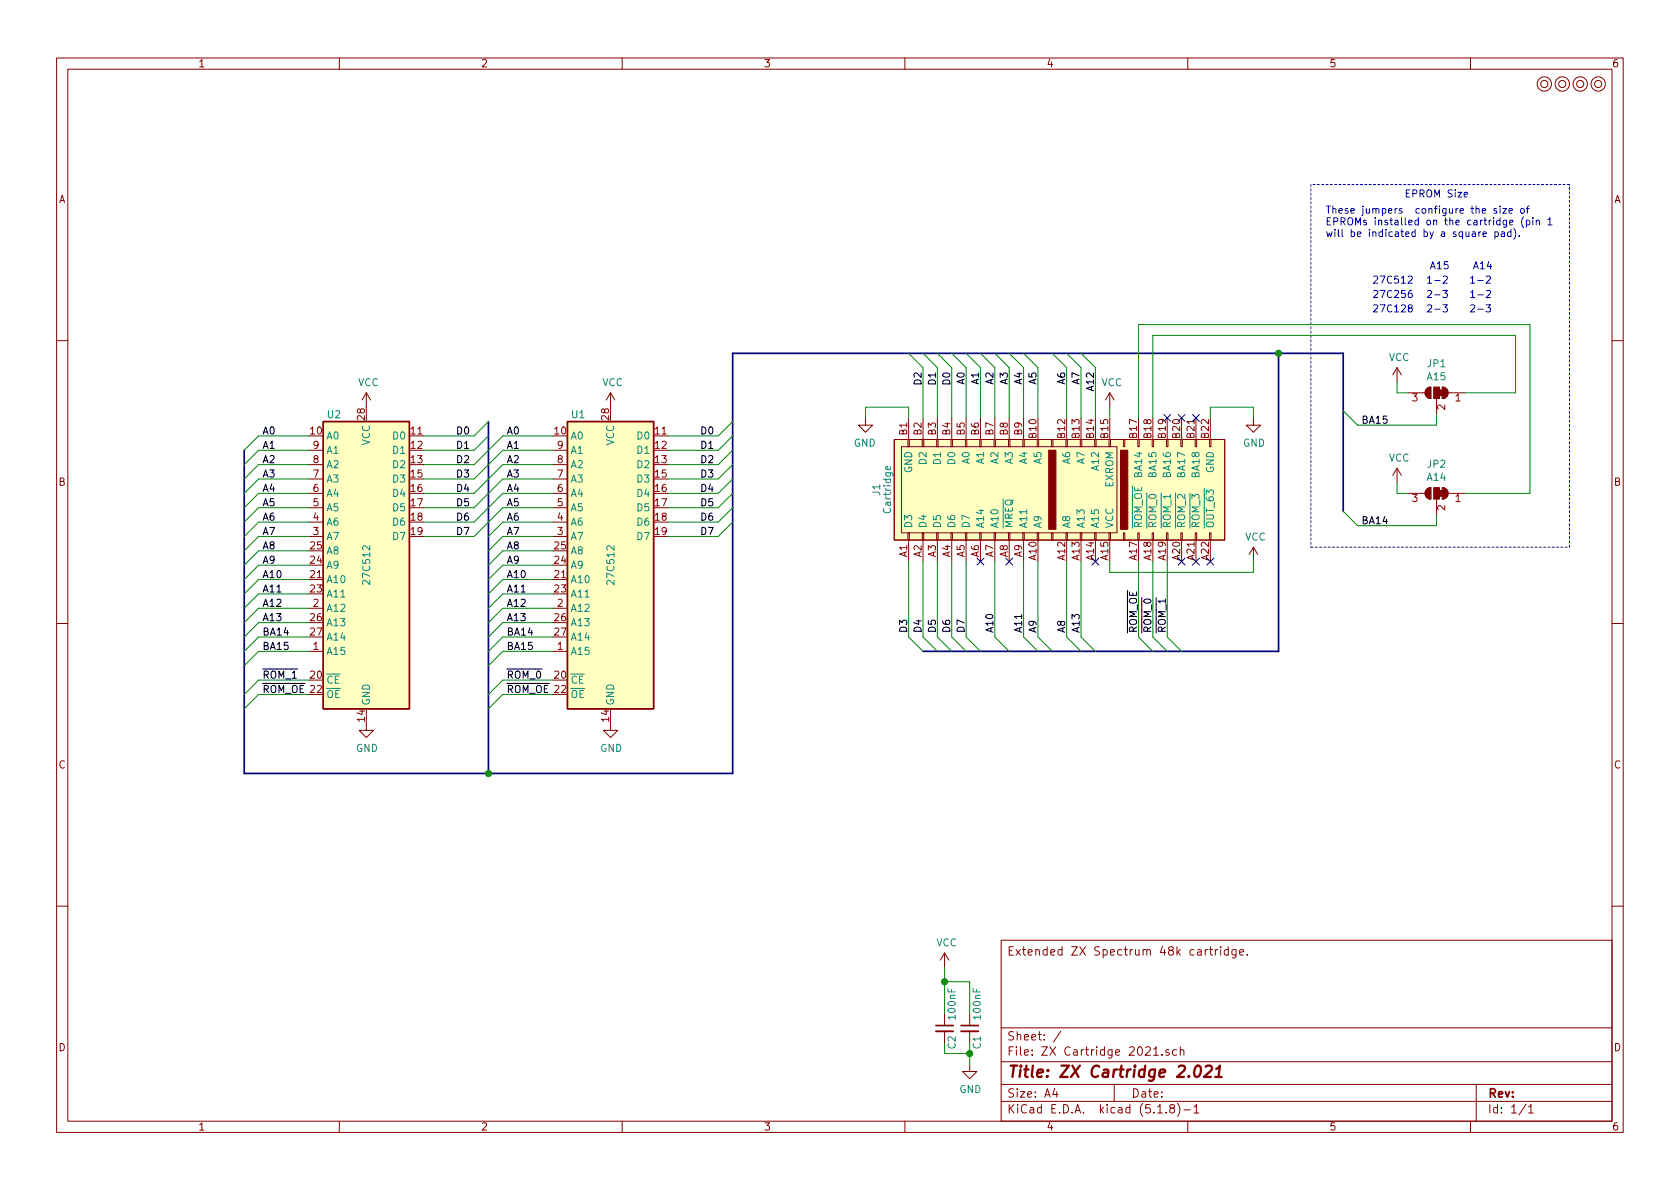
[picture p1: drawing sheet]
<svg xmlns="http://www.w3.org/2000/svg" width="297mm" height="210mm" viewBox="0 0 297 210" stroke-linecap="round" stroke-linejoin="round" font-family="sans-serif">
<g fill="none" stroke="#840000" stroke-width=".18">
<path d="M10 10.3h277v189.9h-277zM12 12.2h273v186.1h-273zM60 10.3v1.9M110 10.3v1.9M160 10.3v1.9M210 10.3v1.9M260 10.3v1.9M10 60.2h2M54.6 79.6h2.5M64.8 69.5l-.8 1.2M64.8 69.5v2.5M64.8 69.5l.7 1.2"/>
<path d="M97.8 79.6h2.5M107.9 69.5l-.7 1.2M107.9 69.5v2.5M107.9 69.5l.8 1.2M153 73.9v1.3h-1.2l1.2 1.2 1.3-1.2h-1.3M158.1 77.7h58.4v17.8h-58.4zM159.4 79h38.1v15.2h-38.1zM160.5 77.7h.3v1.3h-.3zM160.7 73.9v3.8M163.1 77.7h.2v1.3h-.2zM163.2 73.9v3.8M165.6 77.7h.3v1.3h-.3z"/>
<path d="M165.7 73.9v3.8M168.1 77.7h.3v1.3h-.3zM168.3 73.9v3.8M170.7 77.7h.2v1.3h-.2zM170.8 73.9v3.8M173.2 77.7h.3v1.3h-.3zM173.4 73.9v3.8M175.8 77.7h.2v1.3h-.2zM175.9 73.9v3.8M178.3 77.7h.3v1.3h-.3zM178.4 73.9v3.8M180.8 77.7h.3v1.3h-.3z"/>
<path d="M181 73.9v3.8M183.4 77.7h.2v1.3h-.2zM183.5 73.9v3.8M185.9 77.7h.3v1.3h-.3zM188.5 77.7h.2v1.3h-.2zM188.6 73.9v3.8M191 77.7h.3v1.3h-.3zM191.1 73.9v3.8M193.5 77.7h.3v1.3h-.3zM193.7 73.9v3.8M196.1 77.7h.2v1.3h-.2zM196.2 69.5l-.7 1.2"/>
<path d="M196.2 69.5v2.5M196.2 73.9v3.8M196.2 69.5l.8 1.2M198.6 77.7h.3v1.3h-.3zM201.2 77.7h.2v1.3h-.2zM201.3 73.9v3.8M203.7 77.7h.3v1.3h-.3zM203.8 73.9v3.8M206.2 77.7h.3v1.3h-.3zM206.4 73.9v3.8M208.8 77.7h.2v1.3h-.2zM208.9 73.9v3.8"/>
<path d="M211.3 77.7h.3v1.3h-.3zM211.5 73.9v3.8M213.9 77.7h.2v1.3h-.2zM214 73.9v3.8M221.6 73.9v1.3h1.3l-1.3 1.2-1.3-1.2h1.3M247 65l-.7 1.3M247 65v2.6M247 65l.8 1.3M248.9 69.5h3.1M252.2 68.8l.4-.3 .4-.1v2.1a1.03 1.03 0 0 1-.9-.6 1.03 1.03 0 0 1 .1-1.1zM254 70.5v2.8M255 68.4a1.02 1.02 0 0 1 1 1.1 1.02 1.02 0 0 1-1 1z"/>
<path d="M256 69.5h3.1M285 60.2h2M54.6 94.9h2.5M54.6 92.3h2.5M54.6 89.8h2.5M54.6 87.2h2.5M54.6 84.7h2.5M54.6 82.2h2.5M97.8 94.9h2.5M97.8 92.3h2.5M97.8 89.8h2.5M97.8 87.2h2.5"/>
<path d="M97.8 84.7h2.5M97.8 82.2h2.5M160.5 94.2h.3v1.3h-.3zM160.7 95.5v3.8M163.1 94.2h.2v1.3h-.2zM163.2 95.5v3.8M165.6 94.2h.3v1.3h-.3zM165.7 95.5v3.8M168.1 94.2h.3v1.3h-.3zM168.3 95.5v3.8M170.7 94.2h.2v1.3h-.2zM170.8 95.5v3.8"/>
<path d="M173.2 94.2h.3v1.3h-.3zM173.4 95.5v3.8M175.8 94.2h.2v1.3h-.2zM175.9 95.5v3.8M178.3 94.2h.3v1.3h-.3zM178.4 95.5v3.8M180.8 94.2h.3v1.3h-.3zM181 95.5v3.8M183.4 94.2h.2v1.3h-.2zM183.5 95.5v3.8M185.9 94.2h.3v1.3h-.3zM188.5 94.2h.2v1.3h-.2z"/>
<path d="M188.6 95.5v3.8M191 94.2h.3v1.3h-.3zM191.1 95.5v3.8M193.5 94.2h.3v1.3h-.3zM193.7 95.5v3.8M196.1 94.2h.2v1.3h-.2zM196.2 95.5v3.8M198.6 94.2h.3v1.3h-.3zM201.2 94.2h.2v1.3h-.2zM201.3 95.5v3.8M203.7 94.2h.3v1.3h-.3zM203.8 95.5v3.8"/>
<path d="M206.2 94.2h.3v1.3h-.3zM206.4 95.5v3.8M208.8 94.2h.2v1.3h-.2zM208.9 95.5v3.8M211.3 94.2h.3v1.3h-.3zM211.5 95.5v3.8M213.9 94.2h.2v1.3h-.2zM214 95.5v3.8M221.6 96.8l-.7 1.2M221.6 96.8v2.5M221.6 96.8l.8 1.2M247 82.8v2.5"/>
<path d="M247 82.8l-.7 1.3M247 82.8l.8 1.3M248.9 87.2h3.1M252.2 86.6l.4-.3 .4-.1v2.1a1.03 1.03 0 0 1-.9-.6 1.03 1.03 0 0 1 .1-1.1zM254 88.3v2.8M255 86.2a1.02 1.02 0 0 1 1 1 1.02 1.02 0 0 1-1 1.1zM256 87.2h3.1M10 110.3h2M54.6 115.2h2.5M54.6 107.6h2.5M97.8 115.2h2.5M97.8 107.6h2.5"/>
<path d="M285 110.3h2M64.8 127.9v1.3h1.2l-1.2 1.2-1.3-1.2h1.3M107.9 127.9v1.3h1.3l-1.3 1.2-1.2-1.2h1.2M10 160.2h2M167 168.5v2.6M167 179.3v2.1M167 168.5l-.8 1.3M167 168.5l.8 1.3M171.4 179.3v2.1M177 166.3h108v32h-108zM213.5 167.9l-.4 .3M213.8 167.9h.6"/>
<path d="M214 167.4v1.3l.4 .2M214.9 167.9v1M215.3 167.9l-.4 .3M215.8 167.4v.2M215.8 167.9v1M217.2 168l-.5-.1-.2 .3v.6l.2 .1 .5-.1M217.2 167.4v1.5M218.5 167.9v1.2l-.3 .3-.3-.1M218.5 168l-.4-.1-.3 .3 .1 .6 .2 .1 .4-.1M219.2 168.4l.7-.1-.1-.3-.4-.1-.2 .2 .1 .7h.5M220.5 168.8v.1M285 160.2h2"/>
<path d="M60 198.3v1.9M110 198.3v1.9M160 198.3v1.9M167 182.4v2M171.4 188.2v1.3h1.3l-1.3 1.2-1.2-1.2h1.2M171.4 182.4v2M177 194.8h108M177 191.8h108M177 187.8h108M177 181.8h108M186.5 192.5l-.4 1h1M186.8 193v1"/>
<path d="M187.6 182.3l-1.3 2M197 191.8v3M204 185.5l.4-.4v1.5M204 186.6h.8M204.7 196.8h.8M205.5 186.5v.1M206.2 196.7v.1M206.7 185.7l-.4-.1-.2 .2 .1 .2 .5 .2v.3h-.6M207.1 196l-.3-.3 .2-.3a.48 .48 0 0 1 .6 .1l-.1 .4a.52 .52 0 0 0-.6 .2 .52 .52 0 0 0 .1 .6l.4 .1 .2-.1 .1-.4-.3-.3M208.1 185.7l-.5-.1-.3 .3 .1 .6 .2 .1 .5-.1M208.2 195.1a1.71 1.71 0 0 1 0 2.3M208.7 185.7l.2-.1 .3 .1 .1 .9"/>
<path d="M208.7 185.1v1.5M209.3 196.3h1.2M210 198.3v1.9M211.1 195.8l.4-.5v1.5M211.1 196.8h.9M260 198.3v1.9M261 191.8v6.5M269.8 195.2l-1.2 2M270.3 195.8l.4-.5v1.5M270.3 196.8h.8"/>
<circle cx="273" cy="14.9" r=".63"/>
<circle cx="273.1" cy="14.9" r="1.27"/>
<circle cx="276.2" cy="14.9" r=".63"/>
<circle cx="276.2" cy="14.9" r="1.27"/>
<circle cx="279.4" cy="14.9" r=".63"/>
<circle cx="279.4" cy="14.9" r="1.27"/>
<circle cx="282.6" cy="14.9" r=".63"/>
<circle cx="282.6" cy="14.9" r="1.27"/>
</g>
<path d="M211.5 188.6a.45 .45 0 0 1 .4-.2 .45 .45 0 0 1 .4 .4 1.15 1.15 0 0 1-.8 1.6l-.2-.1a1.5 1.5 0 0 1 .2-1.7zM213.2 188.6l.3-.2h.5l.2 .2 .1 .4-.2 .3-1.2 1.1h1.2M214.9 190.4h1.1M215 189l.7-.6-.3 2" fill="none" stroke="#840000" stroke-width=".41"/>
<g fill="#840000" stroke="#840000" stroke-width=".18">
<path d="M255 68.4a1.02 1.02 0 0 1 1 1.1 1.02 1.02 0 0 1-1 1z"/>
<path d="M252.2 68.8l.4-.3 .4-.1v2.1a1.03 1.03 0 0 1-.9-.6 1.03 1.03 0 0 1 .1-1.1z"/>
<path d="M254.5 69h.5v1h-.5z"/>
<path d="M253.5 68.4h1v2.1h-1z"/>
<path d="M185.4 79.6h1.3v14h-1.3z"/>
<path d="M198.1 79.6h1.3v14h-1.3z"/>
<path d="M255 86.2a1.02 1.02 0 0 1 1 1 1.02 1.02 0 0 1-1 1.1z"/>
<path d="M252.2 86.6l.4-.3 .4-.1v2.1a1.03 1.03 0 0 1-.9-.6 1.03 1.03 0 0 1 .1-1.1z"/>
<path d="M254.5 86.7h.5v1.1h-.5z"/>
<path d="M253.5 86.2h1v2.1h-1z"/>
</g>
<path d="M165.5 182.4h3M169.9 182.4h3.1" fill="none" stroke="#840000" stroke-width=".33"/>
<path d="M165.5 181.4h3M169.9 181.4h3.1" fill="none" stroke="#840000" stroke-width=".3"/>
<g fill="#ffffc2" stroke="#ffffc2" stroke-width=".18">
<path d="M57.1 74.5h15.3v50.8h-15.3z"/>
<path d="M100.3 74.5h15.3v50.8h-15.3z"/>
<path d="M158.1 77.7h58.4v17.8h-58.4z"/>
</g>
<path d="M57.1 74.5h15.3v50.8h-15.3zM100.3 74.5h15.3v50.8h-15.3z" fill="none" stroke="#840000" stroke-width=".25"/>
<path d="M157.4 82.5l.1 .4-.2 .2-.6-.1v-.5h.2l.1 .6" fill="none" stroke="#008484" stroke-width=".18"/>
<path d="M231.8 32.6v64.2M277.5 32.6h-45.7M231.8 96.8h45.7M277.5 96.8v-64.2" fill="none" stroke="#0000c2" stroke-width=".18" stroke-dasharray=".4 .4"/>
<path d="M43.2 79.6v57.2h86.3v-74.3h108v27.9M86.4 74.5v62.3M226.1 62.5v52.7h-62.9" fill="none" stroke="#000084" stroke-width=".3"/>
<g fill="none" stroke="#008400" stroke-width=".18">
<path d="M54.6 77.1h-8.9l-2.5 2.5M54.6 79.6h-8.9l-2.5 2.6M86.4 74.5l-2.6 2.6h-8.9M86.4 77.1l-2.6 2.5h-8.9M97.8 77.1h-8.9l-5.1 5.1h-8.9M97.8 79.6h-8.9l-5.1 5.1h-8.9M129.5 74.5l-2.5 2.6h-8.9M129.5 79.6l-2.5 2.6h-8.9M129.5 77.1l-2.5 2.5h-8.9M153 73.9v-1.9h7.7v1.9M160.7 62.5l2.5 2.5v8.9M163.2 62.5l2.5 2.5v8.9"/>
<path d="M165.7 62.5l2.6 2.5v8.9M168.3 62.5l2.5 2.5v8.9M170.8 62.5l2.6 2.5v8.9M173.4 62.5l2.5 2.5v8.9M175.9 62.5l2.5 2.5v8.9M178.4 62.5l2.6 2.5v8.9M181 62.5l2.5 2.5v8.9M186.1 62.5l2.5 2.5v8.9M188.6 62.5l2.5 2.5v8.9M191.1 62.5l2.6 2.5v8.9M196.2 72v1.9M201.3 73.9v-16.5h69.2v29.8h-11.4"/>
<path d="M214 73.9v-1.9h7.6v1.9M237.5 72.6l2.5 2.6h14v-1.9M247 67.6v1.9h1.9M259.1 69.5h8.9v-10.2h-64.2v14.6M54.6 82.2h-8.9l-2.5 2.5M54.6 84.7h-8.9l-2.5 2.5M54.6 87.2h-8.9l-2.5 2.6M54.6 89.8h-8.9l-2.5 2.5M54.6 92.3h-8.9l-2.5 2.6M54.6 94.9h-8.9l-2.5 2.5M54.6 99.9h-8.9l-2.5 2.6M54.6 97.4h-8.9l-2.5 2.5"/>
<path d="M97.8 82.2h-8.9l-5.1 5h-8.9M97.8 84.7h-8.9l-5.1 5.1h-8.9M97.8 87.2h-8.9l-5.1 5.1h-8.9M97.8 89.8h-8.9l-5.1 5.1h-8.9M97.8 92.3h-8.9l-2.5 2.6M97.8 94.9h-8.9l-2.5 2.5M97.8 99.9h-8.9l-2.5 2.6M97.8 97.4h-8.9l-2.5 2.5M129.5 82.2l-2.5 2.5h-8.9M129.5 84.7l-2.5 2.5h-8.9M129.5 87.2l-2.5 2.6h-8.9M129.5 89.8l-2.5 2.5h-8.9"/>
<path d="M129.5 92.3l-2.5 2.6h-8.9M160.7 99.3v13.3l2.5 2.6M163.2 99.3v13.3l2.5 2.6M165.7 99.3v13.3l2.6 2.6M168.3 99.3v13.3l2.5 2.6M170.8 99.3v13.3l2.6 2.6M175.9 99.3v13.3l2.5 2.6M181 99.3v13.3l2.5 2.6M183.5 99.3v13.3l2.6 2.6M188.6 99.3v13.3l2.5 2.6M191.1 99.3v13.3l2.6 2.6M196.2 99.3v1.9h25.4v-1.9"/>
<path d="M201.3 99.3v13.3l2.5 2.6M203.8 99.3v13.3l2.6 2.6M206.4 99.3v13.3l2.5 2.6M237.5 90.4l2.5 2.6h14v-1.9M247 85.3v1.9h1.9M54.6 115.2h-8.9l-2.5 2.5M54.6 112.6h-8.9l-2.5 2.6M54.6 110.1h-8.9l-2.5 2.5M54.6 107.6h-8.9l-2.5 2.5M54.6 105h-8.9l-2.5 2.6M54.6 102.5h-8.9l-2.5 2.5M97.8 115.2h-8.9l-2.5 2.5"/>
<path d="M97.8 112.6h-8.9l-2.5 2.6M97.8 110.1h-8.9l-2.5 2.5M97.8 107.6h-8.9l-2.5 2.5M97.8 105h-8.9l-2.5 2.6M97.8 102.5h-8.9l-2.5 2.5M54.6 120.3h-8.9l-2.5 2.5M54.6 122.8h-8.9l-2.5 2.5M97.8 120.3h-8.9l-2.5 2.5M97.8 122.8h-8.9l-2.5 2.5M167 173.6h4.4v5.7M167 171.1v8.2M167 184.4v1.9h4.4"/>
<path d="M171.4 184.4v3.8"/>
</g>
<g fill="none" stroke="#0000c2" stroke-width=".18">
<path d="M258.9 34.4l.6-.1-.1-.2-.3-.1-.2 .2v.6h.5M264.6 36.9h-.3l-.2 .2 .1 .1 .4 .2v.3h-.5M265.2 36.4v.2M265.2 36.9v.8M265.7 36.9h.7l-.7 .8h.7M266.8 37.3l.6-.1-.1-.3h-.3l-.2 .2 .1 .6h.4M266.9 39.3l.6-.1v-.2l-.4-.1-.2 .2 .1 .6h.5M269 36.9h.3l.2 .2-.1 .6h-.3l-.2-.1zM269.4 38.3a1.47 1.47 0 0 0 0 2M269.9 39l.3-.1 .3 .3-.1 .5h-.5M269.9 36.9h.5M269.9 38.9v1.3"/>
<path d="M270.4 36.4l-.3 .2v1.1M271 38.5v.1M271 38.9v.9M271.6 39.1l.2-.2 .3 .1 .1 .8M271.6 38.9v.9M273.7 38.9l.3-.4v1.3M273.7 39.8h.7M249 48.9l.5-.1 .2 .4v.2l-.8 .7h.8M249.2 54.5l-.2-.2v-.3l.5-.1 .2 .1v.3l-.6 .2-.1 .2v.2l.2 .3h.3l.2-.3v-.3l-.2-.1M249.6 51.4h-.4a.87 .87 0 0 0 0 1.2l.5-.1v-.5l-.5-.2-.2 .3M255.1 51.4h.8l-.4 .4 .4 .2v.5l-.2 .1-.6-.1M255.1 53.9h.8l-.4 .5 .4 .1v.5l-.2 .2-.6-.2"/>
<path d="M255.2 48.9l.5-.1 .2 .4v.2l-.8 .7h.8M261.8 41l-.3 .2M262.2 41.4l.6-.1-.1-.3h-.3l-.2 .2 .1 .6h.4M262.7 53.9h.8l-.4 .5 .4 .1v.5l-.2 .2-.6-.2M262.8 51.5l.5-.1 .2 .3v.2l-.8 .7h.8M262.8 48.9l.5-.1 .2 .4v.2l-.8 .7h.8M264.3 41h.4l.2 .2-.1 .6h-.5M264.3 41v1.3M265.5 41h.4l.1 .8M266 41.3h-.4l-.2 .2 .1 .3h.5M267.2 41h-.4l-.3 .2 .2 .6h.5M267.2 40.6v1.2"/>
<path d="M267.6 40.4a1.47 1.47 0 0 1 0 1.9M268.6 41.7v.1"/>
</g>
<g fill="#008400" stroke="#008400" stroke-width=".25">
<circle cx="226.1" cy="62.5" r=".51"/>
<circle cx="86.4" cy="136.8" r=".51"/>
<circle cx="171.4" cy="186.3" r=".51"/>
<circle cx="167" cy="173.6" r=".51"/>
</g>
<g fill="none" stroke="#000084" stroke-width=".18">
<path d="M205.8 73.3l1.2 1.2M207 73.3l-1.2 1.2M208.3 73.3l1.2 1.2M209.5 73.3l-1.2 1.2M210.8 73.3l1.3 1.2M212.1 73.3l-1.3 1.2M172.7 98.7l1.3 1.2M174 98.7l-1.3 1.2M177.8 98.7l1.2 1.2M179 98.7l-1.2 1.2M193.1 98.7l1.2 1.2M194.3 98.7l-1.2 1.2"/>
<path d="M208.3 98.7l1.2 1.2M209.5 98.7l-1.2 1.2M210.8 98.7l1.3 1.2M212.1 98.7l-1.3 1.2M213.4 98.7l1.2 1.2M214.6 98.7l-1.2 1.2"/>
</g>
<text font-size="2.8" fill="#840000" x="178" y="190.5">Title: ZX Cartridge 2.021</text>
<g font-size="2.1" fill="#840000">
<text x="178" y="169">Extended ZX Spectrum 48k cartridge.</text>
<text x="178" y="184">Sheet: /</text>
<text x="178" y="186.7">File: ZX Cartridge 2021.sch</text>
<text x="178" y="196.9">KiCad E.D.A. kicad (5.1.8)-1</text>
<text x="178" y="194.1">Size: A4</text>
<text x="200" y="194.1">Date:</text>
<text x="263" y="194.1">Rev:</text>
<text x="263" y="196.9">Id: 1/1</text>
</g>
<g font-size="1.8" fill="#840000">
<text x="35" y="11.9">1</text>
<text x="85" y="11.9">2</text>
<text x="135" y="11.9">3</text>
<text x="185" y="11.9">4</text>
<text x="235" y="11.9">5</text>
<text x="285" y="11.9">6</text>
<text x="10.4" y="35.9">A</text>
<text x="285.4" y="35.9">A</text>
<text x="249.7" y="71">3</text>
<text x="257.3" y="71">1</text>
<text x="54.9" y="76.8">10</text>
<text x="64.5" y="74.2" transform="rotate(-90 64.5 74.2)">28</text>
<text x="72.7" y="76.8">11</text>
<text x="98.1" y="76.8">10</text>
<text x="107.7" y="74.2" transform="rotate(-90 107.7 74.2)">28</text>
<text x="115.9" y="76.8">11</text>
<text x="160.4" y="76.9" transform="rotate(-90 160.4 76.9)">B1</text>
<text x="162.9" y="76.9" transform="rotate(-90 162.9 76.9)">B2</text>
<text x="165.5" y="76.9" transform="rotate(-90 165.5 76.9)">B3</text>
<text x="168" y="76.9" transform="rotate(-90 168 76.9)">B4</text>
<text x="170.6" y="76.9" transform="rotate(-90 170.6 76.9)">B5</text>
<text x="173.1" y="76.9" transform="rotate(-90 173.1 76.9)">B6</text>
<text x="175.6" y="76.9" transform="rotate(-90 175.6 76.9)">B7</text>
<text x="178.2" y="76.9" transform="rotate(-90 178.2 76.9)">B8</text>
<text x="180.7" y="76.9" transform="rotate(-90 180.7 76.9)">B9</text>
<text x="183.3" y="77.4" transform="rotate(-90 183.3 77.4)">B10</text>
<text x="188.3" y="77.4" transform="rotate(-90 188.3 77.4)">B12</text>
<text x="190.9" y="77.4" transform="rotate(-90 190.9 77.4)">B13</text>
<text x="193.4" y="77.4" transform="rotate(-90 193.4 77.4)">B14</text>
<text x="196" y="77.4" transform="rotate(-90 196 77.4)">B15</text>
<text x="201" y="77.4" transform="rotate(-90 201 77.4)">B17</text>
<text x="203.6" y="77.4" transform="rotate(-90 203.6 77.4)">B18</text>
<text x="206.1" y="77.4" transform="rotate(-90 206.1 77.4)">B19</text>
<text x="208.7" y="77.4" transform="rotate(-90 208.7 77.4)">B20</text>
<text x="211.2" y="77.4" transform="rotate(-90 211.2 77.4)">B21</text>
<text x="213.7" y="77.4" transform="rotate(-90 213.7 77.4)">B22</text>
<text x="255.5" y="72.5" transform="rotate(-90 255.5 72.5)">2</text>
<text x="55.4" y="81.9">8</text>
<text x="55.4" y="79.4">9</text>
<text x="72.7" y="79.4">12</text>
<text x="72.7" y="81.9">13</text>
<text x="98.6" y="81.9">8</text>
<text x="98.6" y="79.4">9</text>
<text x="115.9" y="79.4">12</text>
<text x="115.9" y="81.9">13</text>
<text x="10.4" y="85.9">B</text>
<text x="55.4" y="89.5">5</text>
<text x="55.4" y="87">6</text>
<text x="55.4" y="84.4">7</text>
<text x="72.7" y="84.4">15</text>
<text x="72.7" y="87">16</text>
<text x="72.7" y="89.5">17</text>
<text x="98.6" y="89.5">5</text>
<text x="98.6" y="87">6</text>
<text x="98.6" y="84.4">7</text>
<text x="115.9" y="84.4">15</text>
<text x="115.9" y="87">16</text>
<text x="115.9" y="89.5">17</text>
<text x="249.7" y="88.8">3</text>
<text x="257.3" y="88.8">1</text>
<text x="285.4" y="85.9">B</text>
<text x="55.4" y="94.6">3</text>
<text x="55.4" y="92.1">4</text>
<text x="72.7" y="92.1">18</text>
<text x="72.7" y="94.6">19</text>
<text x="98.6" y="94.6">3</text>
<text x="98.6" y="92.1">4</text>
<text x="115.9" y="92.1">18</text>
<text x="115.9" y="94.6">19</text>
<text x="255.5" y="90.3" transform="rotate(-90 255.5 90.3)">2</text>
<text x="54.9" y="99.7">24</text>
<text x="54.9" y="97.1">25</text>
<text x="98.1" y="99.7">24</text>
<text x="98.1" y="97.1">25</text>
<text x="160.4" y="98.5" transform="rotate(-90 160.4 98.5)">A1</text>
<text x="162.9" y="98.5" transform="rotate(-90 162.9 98.5)">A2</text>
<text x="165.5" y="98.5" transform="rotate(-90 165.5 98.5)">A3</text>
<text x="168" y="98.5" transform="rotate(-90 168 98.5)">A4</text>
<text x="170.6" y="98.5" transform="rotate(-90 170.6 98.5)">A5</text>
<text x="173.1" y="98.5" transform="rotate(-90 173.1 98.5)">A6</text>
<text x="175.6" y="98.5" transform="rotate(-90 175.6 98.5)">A7</text>
<text x="178.2" y="98.5" transform="rotate(-90 178.2 98.5)">A8</text>
<text x="180.7" y="98.5" transform="rotate(-90 180.7 98.5)">A9</text>
<text x="183.3" y="99" transform="rotate(-90 183.3 99)">A10</text>
<text x="188.3" y="99" transform="rotate(-90 188.3 99)">A12</text>
<text x="190.9" y="99" transform="rotate(-90 190.9 99)">A13</text>
<text x="193.4" y="99" transform="rotate(-90 193.4 99)">A14</text>
<text x="196" y="99" transform="rotate(-90 196 99)">A15</text>
<text x="201" y="99" transform="rotate(-90 201 99)">A17</text>
<text x="203.6" y="99" transform="rotate(-90 203.6 99)">A18</text>
<text x="206.1" y="99" transform="rotate(-90 206.1 99)">A19</text>
<text x="208.7" y="99" transform="rotate(-90 208.7 99)">A20</text>
<text x="211.2" y="99" transform="rotate(-90 211.2 99)">A21</text>
<text x="213.7" y="99" transform="rotate(-90 213.7 99)">A22</text>
<text x="54.9" y="102.2">21</text>
<text x="54.9" y="104.8">23</text>
<text x="55.4" y="107.3">2</text>
<text x="98.1" y="102.2">21</text>
<text x="98.1" y="104.8">23</text>
<text x="98.6" y="107.3">2</text>
<text x="54.9" y="109.8">26</text>
<text x="54.9" y="112.4">27</text>
<text x="98.1" y="109.8">26</text>
<text x="98.1" y="112.4">27</text>
<text x="55.4" y="114.9">1</text>
<text x="98.6" y="114.9">1</text>
<text x="54.9" y="120">20</text>
<text x="98.1" y="120">20</text>
<text x="64.5" y="127.6" transform="rotate(-90 64.5 127.6)">14</text>
<text x="107.7" y="127.6" transform="rotate(-90 107.7 127.6)">14</text>
<text x="10.4" y="135.9">C</text>
<text x="285.4" y="135.9">C</text>
<text x="10.4" y="185.9">D</text>
<text x="285.4" y="185.9">D</text>
<text x="35" y="199.9">1</text>
<text x="85" y="199.9">2</text>
<text x="135" y="199.9">3</text>
<text x="185" y="199.9">4</text>
<text x="235" y="199.9">5</text>
<text x="285" y="199.9">6</text>
</g>
<g font-size="1.8" fill="#0000c2">
<text x="248.3" y="34.9">EPROM Size</text>
<text x="234.3" y="37.8">These jumpers configure the size of</text>
<text x="234.3" y="39.8">EPROMs installed on the cartridge (pin 1</text>
<text x="234.3" y="41.9">will be indicated by a square pad).</text>
<text x="252.7" y="47.6">A15</text>
<text x="260.3" y="47.6">A14</text>
<text x="242.6" y="52.7">27C256</text>
<text x="242.6" y="50.2">27C512</text>
<text x="252.1" y="50.2">1-2</text>
<text x="252.1" y="52.7">2-3</text>
<text x="259.7" y="52.7">1-2</text>
<text x="259.7" y="50.2">1-2</text>
<text x="242.6" y="55.2">27C128</text>
<text x="252.1" y="55.2">2-3</text>
<text x="259.7" y="55.2">2-3</text>
</g>
<g font-size="1.8" fill="#008484">
<text x="245.5" y="63.8">VCC</text>
<text x="252.4" y="64.9">JP1</text>
<text x="63.3" y="68.3">VCC</text>
<text x="106.5" y="68.3">VCC</text>
<text x="194.7" y="68.3">VCC</text>
<text x="252.4" y="67.3">A15</text>
<text x="57.7" y="77.7">A0</text>
<text x="57.9" y="74">U2</text>
<text x="69.6" y="77.7">D0</text>
<text x="100.8" y="77.7">A0</text>
<text x="101.1" y="74">U1</text>
<text x="112.8" y="77.7">D0</text>
<text x="57.7" y="82.8">A2</text>
<text x="57.7" y="80.3">A1</text>
<text x="65.4" y="78.8" transform="rotate(-90 65.4 78.8)">VCC</text>
<text x="69.6" y="80.3">D1</text>
<text x="69.6" y="82.8">D2</text>
<text x="100.8" y="82.8">A2</text>
<text x="100.8" y="80.3">A1</text>
<text x="108.6" y="78.8" transform="rotate(-90 108.6 78.8)">VCC</text>
<text x="112.8" y="80.3">D1</text>
<text x="112.8" y="82.8">D2</text>
<text x="151" y="79">GND</text>
<text x="161.3" y="83.7" transform="rotate(-90 161.3 83.7)">GND</text>
<text x="163.8" y="82" transform="rotate(-90 163.8 82)">D2</text>
<text x="166.4" y="82" transform="rotate(-90 166.4 82)">D1</text>
<text x="168.9" y="82" transform="rotate(-90 168.9 82)">D0</text>
<text x="171.4" y="82" transform="rotate(-90 171.4 82)">A0</text>
<text x="174" y="82" transform="rotate(-90 174 82)">A1</text>
<text x="176.5" y="82" transform="rotate(-90 176.5 82)">A2</text>
<text x="179.1" y="82" transform="rotate(-90 179.1 82)">A3</text>
<text x="181.6" y="82" transform="rotate(-90 181.6 82)">A4</text>
<text x="184.1" y="82" transform="rotate(-90 184.1 82)">A5</text>
<text x="189.2" y="82" transform="rotate(-90 189.2 82)">A6</text>
<text x="191.8" y="82" transform="rotate(-90 191.8 82)">A7</text>
<text x="194.3" y="83" transform="rotate(-90 194.3 83)">A12</text>
<text x="214.6" y="83.7" transform="rotate(-90 214.6 83.7)">GND</text>
<text x="219.8" y="79">GND</text>
<text x="245.5" y="81.6">VCC</text>
<text x="252.4" y="82.7">JP2</text>
<text x="57.7" y="87.9">A4</text>
<text x="57.7" y="85.3">A3</text>
<text x="69.6" y="85.3">D3</text>
<text x="69.6" y="87.9">D4</text>
<text x="100.8" y="87.9">A4</text>
<text x="100.8" y="85.3">A3</text>
<text x="112.8" y="85.3">D3</text>
<text x="112.8" y="87.9">D4</text>
<text x="155.6" y="87.6" transform="rotate(-90 155.6 87.6)">J1</text>
<text x="196.8" y="86.2" transform="rotate(-90 196.8 86.2)">EXROM</text>
<text x="201.9" y="84.2" transform="rotate(-90 201.9 84.2)">BA14</text>
<text x="204.5" y="84.2" transform="rotate(-90 204.5 84.2)">BA15</text>
<text x="207" y="84.2" transform="rotate(-90 207 84.2)">BA16</text>
<text x="209.5" y="84.2" transform="rotate(-90 209.5 84.2)">BA17</text>
<text x="212.1" y="84.2" transform="rotate(-90 212.1 84.2)">BA18</text>
<text x="252.4" y="85">A14</text>
<text x="57.7" y="95.5">A7</text>
<text x="57.7" y="93">A6</text>
<text x="57.7" y="90.4">A5</text>
<text x="69.6" y="90.4">D5</text>
<text x="69.6" y="93">D6</text>
<text x="69.6" y="95.5">D7</text>
<text x="100.8" y="95.5">A7</text>
<text x="100.8" y="93">A6</text>
<text x="100.8" y="90.4">A5</text>
<text x="112.8" y="90.4">D5</text>
<text x="112.8" y="93">D6</text>
<text x="112.8" y="95.5">D7</text>
<text x="157.5" y="90.5" transform="rotate(-90 157.5 90.5)">Cartridge</text>
<text x="161.3" y="93.5" transform="rotate(-90 161.3 93.5)">D3</text>
<text x="163.8" y="93.5" transform="rotate(-90 163.8 93.5)">D4</text>
<text x="166.4" y="93.5" transform="rotate(-90 166.4 93.5)">D5</text>
<text x="168.9" y="93.5" transform="rotate(-90 168.9 93.5)">D6</text>
<text x="171.4" y="93.5" transform="rotate(-90 171.4 93.5)">D7</text>
<text x="174" y="93.5" transform="rotate(-90 174 93.5)">A14</text>
<text x="176.5" y="93.5" transform="rotate(-90 176.5 93.5)">A10</text>
<text x="179.1" y="93.5" transform="rotate(-90 179.1 93.5)">MREQ</text>
<text x="181.6" y="93.5" transform="rotate(-90 181.6 93.5)">A11</text>
<text x="184.1" y="93.5" transform="rotate(-90 184.1 93.5)">A9</text>
<text x="189.2" y="93.5" transform="rotate(-90 189.2 93.5)">A8</text>
<text x="191.8" y="93.5" transform="rotate(-90 191.8 93.5)">A13</text>
<text x="194.3" y="93.5" transform="rotate(-90 194.3 93.5)">A15</text>
<text x="196.8" y="93.5" transform="rotate(-90 196.8 93.5)">VCC</text>
<text x="201.9" y="93.5" transform="rotate(-90 201.9 93.5)">ROM_OE</text>
<text x="204.5" y="93.5" transform="rotate(-90 204.5 93.5)">ROM_0</text>
<text x="207" y="93.5" transform="rotate(-90 207 93.5)">ROM_1</text>
<text x="209.5" y="93.5" transform="rotate(-90 209.5 93.5)">ROM_2</text>
<text x="212.1" y="93.5" transform="rotate(-90 212.1 93.5)">ROM_3</text>
<text x="214.6" y="93.5" transform="rotate(-90 214.6 93.5)">OUT_63</text>
<text x="220.1" y="95.6">VCC</text>
<text x="57.7" y="100.6">A9</text>
<text x="57.7" y="98">A8</text>
<text x="100.8" y="100.6">A9</text>
<text x="100.8" y="98">A8</text>
<text x="57.7" y="103.1">A10</text>
<text x="57.7" y="105.7">A11</text>
<text x="65.5" y="103" transform="rotate(-90 65.5 103)">27C512</text>
<text x="100.8" y="103.1">A10</text>
<text x="100.8" y="105.7">A11</text>
<text x="108.6" y="103" transform="rotate(-90 108.6 103)">27C512</text>
<text x="57.7" y="108.2">A12</text>
<text x="57.7" y="110.7">A13</text>
<text x="57.7" y="113.3">A14</text>
<text x="100.8" y="108.2">A12</text>
<text x="100.8" y="110.7">A13</text>
<text x="100.8" y="113.3">A14</text>
<text x="57.7" y="115.8">A15</text>
<text x="100.8" y="115.8">A15</text>
<text x="57.7" y="120.9">CE</text>
<text x="57.7" y="123.4">OE</text>
<text x="65.4" y="124.8" transform="rotate(-90 65.4 124.8)">GND</text>
<text x="100.8" y="120.9">CE</text>
<text x="100.8" y="123.4">OE</text>
<text x="108.6" y="124.8" transform="rotate(-90 108.6 124.8)">GND</text>
<text x="62.9" y="133">GND</text>
<text x="106.1" y="133">GND</text>
<text x="165.5" y="167.4">VCC</text>
<text x="169" y="185.5" transform="rotate(-90 169 185.5)">C2</text>
<text x="169" y="180.1" transform="rotate(-90 169 180.1)">100nF</text>
<text x="173.4" y="185.5" transform="rotate(-90 173.4 185.5)">C1</text>
<text x="173.4" y="180.1" transform="rotate(-90 173.4 180.1)">100nF</text>
<text x="169.6" y="193.3">GND</text>
</g>
<g font-size="1.8">
<text x="162.9" y="67.9" transform="rotate(-90 162.9 67.9)">D2</text>
<text x="165.5" y="67.9" transform="rotate(-90 165.5 67.9)">D1</text>
<text x="168" y="67.9" transform="rotate(-90 168 67.9)">D0</text>
<text x="170.6" y="67.9" transform="rotate(-90 170.6 67.9)">A0</text>
<text x="173.1" y="67.9" transform="rotate(-90 173.1 67.9)">A1</text>
<text x="175.6" y="67.9" transform="rotate(-90 175.6 67.9)">A2</text>
<text x="178.2" y="67.9" transform="rotate(-90 178.2 67.9)">A3</text>
<text x="180.7" y="67.9" transform="rotate(-90 180.7 67.9)">A4</text>
<text x="183.3" y="67.9" transform="rotate(-90 183.3 67.9)">A5</text>
<text x="188.3" y="67.9" transform="rotate(-90 188.3 67.9)">A6</text>
<text x="190.9" y="67.9" transform="rotate(-90 190.9 67.9)">A7</text>
<text x="193.4" y="68.9" transform="rotate(-90 193.4 68.9)">A12</text>
<text x="46.4" y="76.8">A0</text>
<text x="80.9" y="76.8">D0</text>
<text x="89.5" y="76.8">A0</text>
<text x="124.1" y="76.8">D0</text>
<text x="240.7" y="74.9">BA15</text>
<text x="46.4" y="79.4">A1</text>
<text x="46.4" y="81.9">A2</text>
<text x="80.9" y="79.4">D1</text>
<text x="80.9" y="81.9">D2</text>
<text x="89.5" y="81.9">A2</text>
<text x="89.5" y="79.4">A1</text>
<text x="124.1" y="81.9">D2</text>
<text x="124.1" y="79.4">D1</text>
<text x="46.4" y="84.4">A3</text>
<text x="46.4" y="87">A4</text>
<text x="46.4" y="89.5">A5</text>
<text x="80.9" y="84.4">D3</text>
<text x="80.9" y="87">D4</text>
<text x="80.9" y="89.5">D5</text>
<text x="89.5" y="84.4">A3</text>
<text x="89.5" y="87">A4</text>
<text x="89.5" y="89.5">A5</text>
<text x="124.1" y="89.5">D5</text>
<text x="124.1" y="87">D4</text>
<text x="124.1" y="84.4">D3</text>
<text x="46.4" y="92.1">A6</text>
<text x="46.4" y="94.6">A7</text>
<text x="80.9" y="92.1">D6</text>
<text x="80.9" y="94.6">D7</text>
<text x="89.5" y="92.1">A6</text>
<text x="89.5" y="94.6">A7</text>
<text x="124.1" y="94.6">D7</text>
<text x="124.1" y="92.1">D6</text>
<text x="240.7" y="92.7">BA14</text>
<text x="46.4" y="97.1">A8</text>
<text x="46.4" y="99.7">A9</text>
<text x="89.5" y="97.1">A8</text>
<text x="89.5" y="99.7">A9</text>
<text x="46.4" y="102.2">A10</text>
<text x="46.4" y="104.8">A11</text>
<text x="46.4" y="107.3">A12</text>
<text x="89.5" y="102.2">A10</text>
<text x="89.5" y="104.8">A11</text>
<text x="89.5" y="107.3">A12</text>
<text x="46.4" y="112.4">BA14</text>
<text x="46.4" y="109.8">A13</text>
<text x="89.5" y="112.4">BA14</text>
<text x="89.5" y="109.8">A13</text>
<text x="160.4" y="112" transform="rotate(-90 160.4 112)">D3</text>
<text x="162.9" y="112" transform="rotate(-90 162.9 112)">D4</text>
<text x="165.5" y="112" transform="rotate(-90 165.5 112)">D5</text>
<text x="168" y="112" transform="rotate(-90 168 112)">D6</text>
<text x="170.6" y="112" transform="rotate(-90 170.6 112)">D7</text>
<text x="175.6" y="112" transform="rotate(-90 175.6 112)">A10</text>
<text x="180.7" y="112" transform="rotate(-90 180.7 112)">A11</text>
<text x="183.3" y="112" transform="rotate(-90 183.3 112)">A9</text>
<text x="188.3" y="112" transform="rotate(-90 188.3 112)">A8</text>
<text x="190.9" y="112" transform="rotate(-90 190.9 112)">A13</text>
<text x="201" y="112" transform="rotate(-90 201 112)">ROM_OE</text>
<text x="203.6" y="112" transform="rotate(-90 203.6 112)">ROM_0</text>
<text x="206.1" y="112" transform="rotate(-90 206.1 112)">ROM_1</text>
<text x="46.4" y="114.9">BA15</text>
<text x="89.5" y="114.9">BA15</text>
<text x="46.4" y="122.5">ROM_OE 22</text>
<text x="46.4" y="120">ROM_1</text>
<text x="89.5" y="122.5">ROM_OE 22</text>
<text x="89.5" y="120">ROM_0</text>
</g>
</svg>
